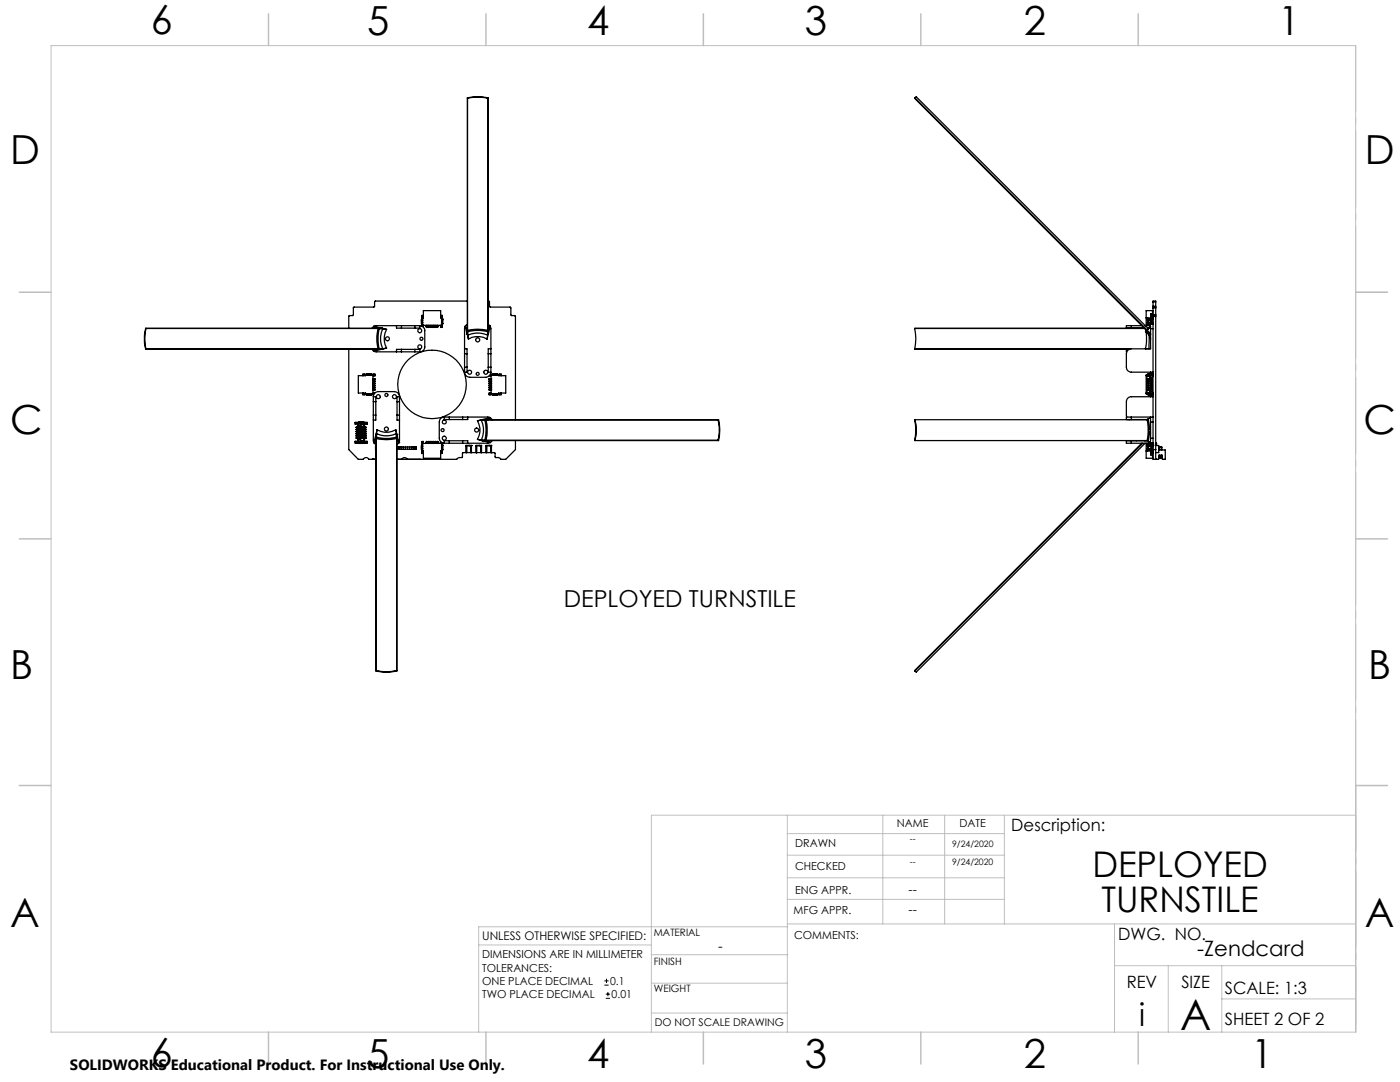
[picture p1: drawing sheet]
<svg xmlns="http://www.w3.org/2000/svg" width="279mm" height="216mm" viewBox="0 0 279 216" stroke-linecap="round" stroke-linejoin="round" font-family="sans-serif">
<path d="M120.6 196.6h.9M120.6 195.7h.9M120.9 199.2h.8M120.9 198.4h.8M121 195.3v.8M121.3 197.9v.9" fill="none" stroke="#000" stroke-width=".2"/>
<path d="M270.6 9.1v49.2M270.6 58.3v49.2M270.6 107.5v49.2M270.6 156.7v49.2" fill="none" stroke="#c0c0c0" stroke-width=".2" stroke-dasharray="15.2 1.3 1.3 1.3" stroke-dashoffset="2.1"/>
<g fill="none" stroke="#c0c0c0" stroke-width=".2">
<path d="M10.2 9.1h260.3v196.9h-260.3zM270.5 58.3h6.4M270.5 156.7h6.4M157.1 162.7v43.3M157.1 175.2h43.3M157.1 170.6h43.3M157.1 166.3h43.3M157.1 179.5h43.3M176.2 162.7v21.7M188.5 162.7v21.7M200.4 162.7v21.7M270.6 162.7h-140.6v43.3"/>
<path d="M95.5 188.6h34.5M130 196.2h27.1M130 190.5h27.3M157.1 184.4h113.4M157.2 184.9h-61.7v21.1M222.4 184.4v21.6M222.4 192.7h48.1M233.2 192.7v13.3M243.8 199.3h26.7M243.8 192.7v13.3M130 202.1h27.1"/>
</g>
<g fill="none" stroke="#c0c0c0" stroke-width=".3">
<path d="M53.6 2.8v6.3M97 2.8v6.3M140.4 2.8v6.3M183.8 2.8v6.3M227.2 2.8v6.3M3.8 58.3h6.4M270.5 58.3h6.4M3.8 107.5h6.4M270.5 107.5h6.4M3.8 156.7h6.4M270.5 156.7h6.4M53.6 206v6.3"/>
<path d="M97 206v6.3M140.4 206v6.3M183.8 206v6.3M227.2 206v6.3"/>
</g>
<g fill="none" stroke="#000" stroke-width=".25">
<path d="M93.3 19.5a8.7 8.7 0 0 1 4.1 0M93.3 19.5v.1M93.3 19.5v47.2M93.3 19.6v46.3M97.4 19.5v.1a9.8 9.8 0 0 0-4.1 0M97.4 19.5v47.2M182.6 19.5l.2-.2 46.4 46.3M182.6 19.5l47 47.2-.8-.8-.2 .2a1.95 1.95 0 0 1 1 1.6M182.6 19.5l46.3 46.3M29.1 65.5a8.9 8.9 0 0 0 0 4.2M29.1 69.7h47.2M29.1 65.5h.1"/>
<path d="M29.1 65.5h47.2M29.1 65.5a10.2 10.2 0 0 0 0 4.2M29.1 65.5h46.4M69.6 69.7v20l1.9 2h1a.63 .63 0 0 1 .6-.4 .63 .63 0 0 1 .5 .4h1.4M72.4 75h.1M72.5 78.4v.4h.3v-.3l1.6 .1M73 74.8v.2h-1.5v3.4h1.5v.3h1.3M73 74.8h1.3M73 74.8h.1M73 78.6v.1M73.2 78.7v.1h.8M73.2 74.6h.1"/>
<path d="M73.2 74.6v.2M73.2 74.6h.8l.1 .2M73.2 78.8h.9M73.2 74.6h.8M73.2 78.7v.1M73.3 74.8h.1M73.3 78.6v.1M73.4 74.8h.1M73.4 78.7h.1M73.4 78.6v.1M73.5 78.8h.3M73.5 74.6v.1h.3v-.1"/>
<path d="M73.9 78.7h.1M73.9 74.8h.1M73.9 78.6v.1M74 78.8h.1M74 74.6v.2M74 78.7v.1M74.1 74.6h-.1M74.1 78.7v.1M74.3 69.7l.3 .4M74.3 74.8h.1M74.3 78.6v.1M74.4 75.7h.2"/>
<path d="M74.4 76.6h.2M74.4 77.8h.2M74.4 77h.2M74.4 76.1h.2M74.4 77.4h.2M74.4 76.4h.4v.2h-.3M74.4 75.6h.4v.1h-.3M74.4 74.8l-1.6 .1v-.3h-.3l-.1 .4M74.4 78.4h.4M74.4 75h.4M74.4 77.7h.2M74.4 76.9h.2"/>
<path d="M74.4 76h.2M74.4 77.3h.2M74.5 79.2v1M74.5 79.2h.5v1M74.5 79.2a1.02 1.02 0 0 1 1-1.1h3.2a1.02 1.02 0 0 1 1 1.1M74.5 77.7h.1M74.5 76.9h.1M74.5 77.3h.1M74.5 76h.1M74.5 75.6h.1M74.5 76.4h.1M74.5 76.1h.1"/>
<path d="M74.5 77h.1M74.5 75.7h.1M74.5 77.8h.1M74.5 76.6h.1M74.5 77.4h.1M74.5 76h.3v.2l-.3-.1M74.5 76.9l.3-.1v.2h-.3M74.5 77.7h.3v.2l-.3-.1M74.5 77.3h.3v.1h-.3M74.6 65.1l.5 .3M74.6 65.1h.1M74.6 70.1h.1"/>
<path d="M74.6 65.1l-.4 .4M74.6 70.1l4.5 .1M74.6 75.6l.1 .1zM74.6 76l.1 .2zM74.6 77.7l.1 .2zM74.6 77.3l.1 .1zM74.6 65.1l1.5 .4M74.6 76.4l.1 .2zM74.6 76.8l.1 .2zM74.8 75v-.4h-.4v4.1l.2 .1M74.8 75h.1M75.1 69.7v.1"/>
<path d="M75.1 69.8l-.5 .3M75.1 65.4l1 .1M75.1 65.4v.1M75.7 65.6l-.2-.1a8.9 8.9 0 0 0 0 4.2l.2-.1M75.7 65.6a9.3 9.3 0 0 0 0 4M75.7 65.6h.7M75.7 69.6h.7M76.1 69.7l-1 .1M76.1 69.7l-1.5 .4M76.1 65.5h.2M76.2 69.7h.1M76.2 65.5h.1"/>
<path d="M76.3 65.5l.9 .2M76.3 69.7h-.2M76.4 65.6a4.7 4.7 0 0 0 0 4M76.4 65.6l.8 .1M77.2 69.5l-.8 .1M77.2 65.7a3.9 3.9 0 0 0 0 3.8M77.2 69.5l-.9 .2M79.1 65h1M79.1 65v.5h1M79.1 70.2h1M79.1 65h-4.1l-.4 .1M79.7 79.2h-.5v1"/>
<path d="M79.7 79.2v1M80.1 69.7h-1v.5M80.1 65v.5M80.1 69.7v.5M80.1 69.7h2.7M80.1 70.2h2.7M80.1 65h2.7M80.1 65.5h2.7M82.8 69.7h1v.5M82.8 70.2h1M82.8 65h1M82.8 65v.5"/>
<path d="M82.8 69.7v.5M83.8 65v.5h-1M83.8 65a.96 .96 0 0 1 1 1v3.2a.96 .96 0 0 1-1 1M84.1 64h.1v.3l-.1-.1M84.1 63.7h.1M84.1 63.7h.2M84.1 64.6h.2M84.1 63.7v.9M84.2 64.6h-.1M84.2 65.1v-.2h4.1v.4M84.2 63.7v.9M84.2 64.6h.1"/>
<path d="M84.2 63.7h.1M84.3 63.5l.2-.1v-1.4h3.4v1.4l.3 .1M84.3 64.8h.1M84.3 64.3v.1M84.3 63.5v1.3M84.3 63.5h.1M84.3 63.9h.1M84.3 64.3h.1M84.3 64.4h.1M84.5 62.9h-.3v.4h.2l-.1 1.6M84.5 62.9h.1M84.5 64.9v.4"/>
<path d="M85.1 65.1h.1M85.1 65h.1M85.1 64.9v.4h.1v-.4M85.2 65.1h.1M85.2 65h.1M85.5 65.1h.1M85.5 65.1h.2M85.5 65h.1M85.5 64.9v.4h.2v-.4M85.7 65.1h.1M85.7 65h.1M85.9 65.1h.1"/>
<path d="M85.9 65.1h.2M85.9 65h.1M85.9 64.9v.4h.2v-.4M86.1 65.1h.1M86.1 65h.1M86.4 65.1h.1M86.4 65h.1M86.4 64.9v.4h.1v-.4M86.5 65.1h.1M86.5 65h.1M86.8 65.1h.1M86.8 65h.1"/>
<path d="M86.8 64.9v.4h.1v-.4M86.9 65.1h.1M86.9 65h.1M87.2 65.1h.1M87.2 65h.1M87.2 64.9v.4h.1v-.4M87.3 65.1h.1M87.3 65h.1M87.9 65.3h.1M87.9 62.9h.1M87.9 64.9v.4M88 62.9h.3v.4l-.2 .1"/>
<path d="M88 65.3h.3M88.1 63.4h.1M88.1 63.4v1.5M88.1 63.5h.1M88.1 63.9h.1M88.1 64.3h.1M88.1 64.4h.1M88.1 64.8h.1M88.2 64.8h-.1M88.2 63.9h.1M88.2 64.3v.1M88.2 63.5v1.3"/>
<path d="M88.2 64.6h.1M88.2 63.7h.1M88.3 65.3h.1M88.3 64.6h.1M88.3 63.7h.1M88.3 63.7v.9M88.3 64v.2M92.7 73.3v1M92.7 69.6h.5v1M92.7 69.6v1M92.7 74.3a1.09 1.09 0 0 0 1 1h3.2a1.09 1.09 0 0 0 1.1-1M92.7 70.6h.5"/>
<path d="M92.7 73.3h.5M92.7 70.6v2.7M92.9 65.1l-.2 .4v4.1M92.9 65.1l.3 1.5M92.9 65.1h.1M92.9 65.1l.2 .5M93.1 65.6l.1 1M93.2 73.3v1h-.5M93.2 70.6v2.7M93.2 66.6l.1 .1M93.3 64.7l-.4 .4M93.3 60.1h-18.4l-.3 1.2h-4.1v1.6l-.9 .1v2.5"/>
<path d="M93.3 66.7l.2 1M93.3 65.6h-.2M93.4 66.1l-.1-.2a8.7 8.7 0 0 1 4.1 0l-.1 .2M93.4 66.1a9.2 9.2 0 0 1 3.9 0M93.4 66.9a4.9 4.9 0 0 1 3.9 0M93.4 66.9l.1 .8M93.4 66.1v.8M93.5 67.7a3.6 3.6 0 0 1 3.7 0M97.3 66.9l-.1 .8M97.3 66.1v.8M97.4 64.7l.4 .4M97.4 60.1l.3 .1 .1 1.1h4l.2 1.6 .7 .1 .2 .1v20.6"/>
<path d="M97.4 66.7l-.2 1M97.4 65.6h.2M97.4 73.3v1h.6M97.4 70.6h.6M97.4 73.3h.6M97.4 70.6v2.7M97.5 66.6l-.1 .1M97.6 65.6l-.1 1M97.6 75h.4M97.8 65.1l-.2 .5M97.8 65.1h.1M97.8 65.1l.2 .4v4.1"/>
<path d="M97.8 76.6h.1M97.8 76.4h.1M97.8 77.4h.1M97.8 77.3v.1M97.8 77h.1M97.8 76.9v.1M97.8 76.1h.1M97.8 76v.1M97.8 77.8h.1M97.8 77.7v.1M97.8 75.7h.1M97.8 75.6h.1"/>
<path d="M97.8 76.4v.2M97.8 75.6v.1M97.8 65.1l-.3 1.5M97.8 75.7h.2M97.8 76.6h.2M97.8 77.7h.2M97.8 77.8h.2M97.8 76.9h.2M97.8 77h.2M97.8 76h.2M97.8 76.1h.2M97.8 77.3h.2"/>
<path d="M97.8 77.4h.2M97.9 74.6h.1v4.2h-.4v-.4h.4M97.9 76.1h.1M97.9 77.4h.1M97.9 77h.1M97.9 76.6h.1M97.9 77.8h.1M97.9 75.7h.1M97.9 76.8h.1M97.9 77.7h.1M97.9 77.3h.1M97.9 75.6h.1"/>
<path d="M97.9 76h.1M97.9 76.4h.1M97.9 77.7h-.3v.2l.3-.1M97.9 76.8h-.3v.2h.3M97.9 77.3h-.3v.1h.3M97.9 76h-.3v.2l.3-.1M97.9 76.8v.1M98 73.3v1M98 69.6h-.6v1M98 69.6v1M98 70.6v2.7M98 76.4h-.4v.2h.3"/>
<path d="M98 75.6h-.4v.1h.3M98 74.8l1.6 .1v-.3h.4v.4M98.1 78.6v.1M98.1 74.8h.1M98.1 74.8h1.4M98.1 78.7h1.4M98.4 78.8h.1M98.4 74.6h.1M98.4 74.6v.2M98.4 74.6h.9M98.4 78.8h.9M98.4 78.7v.1"/>
<path d="M98.4 74.6h.8M98.5 74.8h.1M98.5 78.6v.1M98.6 74.8h.1M98.6 78.7h.1M98.6 78.6v.1M98.7 74.6l-.1 .1h.4l-.1-.1M98.7 78.8h.2M99 78.7h.1M99 74.8h.1M99 78.6v.1M99.1 74.8h.1"/>
<path d="M99.1 78.6v.1M99.2 74.6v.2M99.2 78.7v.1M99.3 78.8h.1M99.3 74.6h-.1M99.3 74.6v.2M99.3 78.7v.1M99.5 74.8v.2h1.4v3.4h-1.4v.3M99.5 74.8h.1M99.5 78.6v.1M100 78.4v.4h-.4v-.3l-1.6 .1M182.5 65.5a8.6 8.6 0 0 1 0 4.1"/>
<path d="M182.5 69.6h43M182.5 65.5h46M182.5 69.6l.1 .1M225.3 69.7h-.5l.1 .5M225.8 65h-1v.5h1M225.8 65h2.1M225.8 65.5h2.6M225.8 65v.5M228.4 65.5h-45.9M228.5 65h1.1M228.6 69.6h.7M228.6 69.6h.1"/>
<path d="M228.6 65.7l.1 .4M228.7 66.3l.1 1.8-.2 1.5M228.7 63.4h1.4h-.1M228.7 78.4h1.4M228.7 75h1.4M228.9 75.1l1.1 .2v2.8h-.5v.2h-.6zM229 78.7h.1M229 74.8h.1M229 78.6v.1M229 64.4v.4h.6M229 64.3v.1M229 63.9h.1"/>
<path d="M229 63.4v.5M229 65.5h.3M229 74.8h1M229 78.7h1M229 63.9v.4M229.1 65.5h.1M229.1 74.6l.1 .1M229.1 64h.1M229.1 64l.1 .6M229.1 65.6l-.2 .3 .7 .7M229.2 74.6h.6M229.2 78.8h.1"/>
<path d="M229.2 74.6v.2M229.2 63.7h.1M229.2 64.6h.1M229.2 63.7v.9M229.2 78.7l-.1 .1M229.2 78.8h.6M229.2 75.6h.1M229.2 76.4h.1M229.2 76.6h.1M229.2 75.7h.1M229.2 76.2h.1M229.2 77.9h.1"/>
<path d="M229.2 77h.1M229.2 77.4h.1M229.2 76h.1M229.2 77.3h.1M229.2 77.7h.1M229.2 76.8h.1M229.2 75.6v.1M229.2 76v.2M229.2 76.4v.2M229.2 76.8v.2M229.2 77.3v.1M229.2 77.7v.2"/>
<path d="M229.2 78.7v.1M229.2 76.8v.1M229.2 74.6h.1M229.2 77.8l.1 .1M229.2 76.1l.1 .1M229.2 63.7v.3M229.2 76v.1M229.2 76.9v.1M229.2 77.7v.1M229.2 77.8v.1M229.2 76.1v.1M229.2 65.5l-.1 .1"/>
<path d="M229.2 65.5h.1M229.3 77.7h-.1M229.3 76.8l-.1 .1M229.3 76h-.1M229.3 77.3h-.1M229.3 76.4h-.1M229.3 75.6v.1M229.3 76v.2M229.3 76.4v.2M229.3 76.8v.2M229.3 77.3v.1M229.3 77.7v.2"/>
<path d="M229.3 75.6h-.1M229.3 78.8h.1M229.3 63.9h.4M229.3 63.7v.2M229.3 64.3v.3M229.3 74.6v.2M229.3 78.7v.1M229.3 74.6h.1M229.3 64.3l.1 .1M229.3 64.3h.4M229.3 64.6h.1M229.3 63.7l.1 .2"/>
<path d="M229.3 66.9v2.7M229.3 63.7h.1M229.4 74.6h.1M229.4 78.8h.1M229.4 64.4h.2M229.4 64.4l-.1 .2M229.4 63.9h.1M229.4 74.6v.2M229.4 78.7v.1M229.4 63.9h-.1M229.4 78.8h.4M229.4 74.6h.2"/>
<path d="M229.6 65.1v.5M229.6 65.1l-.5 .5M229.6 74.6h.1M229.6 64.4h.1M229.6 75.6h.1M229.6 76.4h.1M229.6 77.7h.1M229.6 76.8l.1 .1M229.6 76h.1M229.6 77.3h.1M229.6 76.6h.1M229.6 75.7h.1"/>
<path d="M229.6 76.2h.1M229.6 77.9h.1M229.6 77h.1M229.6 77.4h.1M229.6 76.8h.1M229.6 74.6v.2M229.6 75.6v.1M229.6 76v.2M229.6 76.4v.2M229.6 76.8v.2M229.6 77.3v.1M229.6 77.7v.2"/>
<path d="M229.6 78.7v.1M229.6 78.8v.4M229.6 69.5l-.3 .1M229.6 65.6v4h-3.8a.96 .96 0 0 0-1 1v2.7a.96 .96 0 0 0 1 1h4.3M229.6 74.3v.3M229.6 78.8h.1M229.6 64.4l.1 .2M229.6 65.6h.5M229.6 63.9h.1M229.7 74.6h.1M229.7 74.6h-.1M229.7 63.7l-.1 .2"/>
<path d="M229.7 63.7h.1M229.7 64.6h.1M229.7 75.7h-.1M229.7 76.6h-.1M229.7 77.8l-.1 .1M229.7 77h-.1M229.7 76.1l-.1 .1M229.7 77.4h-.1M229.7 76v.1M229.7 76.9v.1M229.7 77.3v.1M229.7 77.7v.1"/>
<path d="M229.7 77h.1M229.7 77.8v.1M229.7 75.7h.1M229.7 76.6h.1M229.7 76.1v.1M229.7 77.4h.1M229.7 78.8h.1M229.7 62.7v.7M229.7 63.7v.2M229.7 64.3v.3M229.7 74.6v.2M229.7 75.6v.1"/>
<path d="M229.7 76v.2M229.7 76.4v.2M229.7 76.8v.2M229.7 77.7v.2M229.7 78.7v.1M229.7 77.7h.1M229.7 76.8v.1M229.7 76h.1M229.7 77.3h.1M229.7 64.3l-.1 .1M229.8 78.8h.1M229.8 64l.1 .3-.1-.1v.4"/>
<path d="M229.8 74.6v.2M229.8 63.7v.3M229.8 78.7v.1M229.8 63.7v.9M229.8 63.7h.1M229.8 78.7h.1M229.8 74.7h.1M229.8 64h.1M229.9 64h-.1M230 64.6h.1h-.5v.5M230 78.6h.1M230 74.8h.1"/>
<path d="M230 74.8v.1M230 64.6h.1M230 74.8h-1.3v3.8h1.3M230 64.4h.1M230 62v2.6M230 74.8l.1 .3M230 62.7h-.3v.7M230 75h.1M230 78.4v.1M230 78.7l.1 .1M230 63.3h.1M230 63.6h.1"/>
<path d="M230 63.3v.1M230 63h.6M230 78.7h.1M230 74.7h.1M230 63.4h.1M230 74.7v.3M230 78.5v.2M230 78.5h.1M230.1 79.2h-4.3a.96 .96 0 0 0-1 1l.1 3M230.1 62.8v.3M230.1 61.3v.2M230.1 61.1v.2"/>
<path d="M230.1 60.3v-.2h.5v.2M230.1 74.6l-.1 .1M230.1 63.1v28.6h1.1l.1-.9h.6v.7l.2 .2h.5v-1.9h-1.4M230.1 61.3h.5M230.1 62h-1.4v2.9h.9M230.1 62.9l-.1 .4M230.1 60.3v.8M230.1 61.5v1.3M230.1 63.1h.5M230.1 62.8h.5M230.1 61.5h.5M230.1 61.1h.5"/>
<path d="M230.1 60.3h.5M230.1 78.3l-.1 .3M230.6 63v.1M230.6 62.8v.2M230.6 61.3v.2M230.6 61.1v.2M230.6 60.3v.8M230.6 61.5v1.3M230.6 63.1v28.6M70.9 84.3h.4v.2h1.5l.1-.2h.3l.1 .3h-2.4zM70.9 84.6h.1M71.4 85.6l-.3 .1v.1h.3"/>
<path d="M71.4 86.5h-.3v.1h.3M71.4 85.2h-.3v.2h.3M71.4 86l-.3 .1v.1h.3M71.4 86.9h-.3v.2h.3M71.4 87.3h-.3v.2h.3M71.4 88.1h-.5v.3h.4v-.2h1.5l.1 .2h.4l-.1-.3h-.5M71.4 84.4h1.3v3.9h-1.3zM71.4 88.1h1.3M71.5 88.4h.1M71.5 84.2h.1M71.5 88.4l.1 .1M71.5 84.9l1.1-.2v3.2l-1.1-.1z"/>
<path d="M71.5 84.2v.2M71.5 88.3v.1M71.5 87.7h.4v.1M71.5 84.2h1.1M71.6 84.2h.1M71.6 88.4l.9 .1M71.6 88.3v.2M71.6 88.4l.1 .1M71.6 88.4v.1M71.6 84.2v.2M71.8 84.2l-.2 .1M71.8 84.2l.1 .2"/>
<path d="M71.8 84.2h.1M71.8 88.4h.1M71.8 88.5h.1M71.8 86.9h.1M71.8 85.4h.1M71.8 84.2v.2M71.8 85.2v.2M71.8 85.6v.2M71.8 86v.2M71.8 86.5v.1M71.8 86.9v.2M71.8 87.3v.2"/>
<path d="M71.8 88.3v.2M71.8 87.3h.1M71.8 86.5h.1M71.8 87.5h.1M71.8 86.2h.1M71.8 86h.1M71.8 86v.1M71.8 85.8h.1M71.8 85.6h.1M71.8 85.2h.1M71.8 85.6v.1M71.8 87.1h.1"/>
<path d="M71.8 86.6h.1M71.8 85.2v.1M71.8 85.7v.1M71.8 86.1v.1M71.8 86.9v.1M71.8 87h.1M71.8 85.3h.1M71.8 85.7h.1M71.8 85.3v.1M71.8 87v.1M71.9 87.5h.1M71.9 84.9v.1h-.4"/>
<path d="M71.9 88.3v.1M71.9 86.2h.1M71.9 86.6h.1M71.9 85.8h.1M71.9 85.3v.1M71.9 87v.1M71.9 88.4l-.1 .1M71.9 85.2v.2M71.9 85.6v.2M71.9 86v.2M71.9 86.5v.1M71.9 86.9v.2"/>
<path d="M71.9 87.3v.2M71.9 87.3h.1M71.9 85.6v.1M71.9 86.9h.1M71.9 86v.1M71.9 86.5h.1M71.9 85.2h.1M72.2 85.2v.1M72.2 86v.2M72.2 86.9v.1M72.2 86.9h.1M72.2 85.4h.1"/>
<path d="M72.2 87.3h.1M72.2 87.5h.1M72.2 86.2h.1M72.2 86h.1M72.2 86.5h.1M72.2 85.2v.2M72.2 85.6v.2M72.2 86.5v.1M72.2 86.9v.2M72.2 87.3v.2M72.2 85.8h.1M72.2 85.6h.1"/>
<path d="M72.2 85.6v.1M72.2 87.1h.1M72.2 86.6h.1M72.2 85.2h.1M72.2 88.4h.1M72.2 87l.1 .1M72.2 85.7v.1M72.2 88.3v.1M72.2 85.3l.1 .1M72.2 85.3v.1M72.2 87v.1M72.2 88.4l.1 .1"/>
<path d="M72.3 88.5h.1M72.3 84.2h.1M72.3 84.2l-.1 .2M72.3 86.9h.1M72.3 84.2v.2M72.3 85.2v.2M72.3 85.6v.2M72.3 86v.2M72.3 86.5v.1M72.3 86.9v.2M72.3 87.3v.2M72.3 88.3v.2"/>
<path d="M72.3 85.2h.1M72.3 86.5h-.1M72.3 87.3h-.1M72.3 85.6l-.1 .1M72.3 86v.1M72.4 84.2h.1M72.4 88.5v-.1l.1 .1M72.5 88.4h.1M72.5 84.2h.1M72.5 88.5h.1M72.5 84.2v.2M72.5 88.3v.2"/>
<path d="M72.6 84.2v.2M72.6 88.3v.1M72.6 88.4v.1M72.7 87.3h.3v.2h-.3M72.7 85.2h.3v.2h-.3M72.7 85.6l.3 .1v.1h-.3M72.7 86.5h.3v.1h-.3M72.7 86l.3 .1v.1h-.3M72.7 86.9h.3v.2h-.3M74.3 91.7h.1M74.5 91.7h.1M74.5 82.8v1"/>
<path d="M74.5 83.8l.1 4.5M74.5 80.2h.5M74.5 82.8h.5M74.5 80.2v2.6M74.6 88.3h.1M74.6 88.3l.4 .4M74.9 87.8l-.3 .5M74.9 87.8h.1M75 82.8v1h-.5M75 80.2v2.6M75 86.9l-.1 .9M75 86.9l-.4 1.4"/>
<path d="M75 86.7h.1M75 86.7v47.2M75 86.7v.2M75 89.6h-.1l.1 .1M75 89.1h-.1l.1 .2M75.1 87.5v46.3M75.1 87.2a8 8 0 0 0 4 0M75.1 86.5a4.6 4.6 0 0 0 4 0M75.1 87.2l-.1 .3a8.9 8.9 0 0 0 4.2 0l-.1-.3M75.1 86.5v.7M75.2 85.8l-.1 .7M75.2 85.8a3.7 3.7 0 0 0 3.8 0"/>
<path d="M75.2 85.8l-.2 .9M79 85.8l.1 .7M79 85.8l.2 .9M79.1 86.5v.7M79.2 86.7h.1M79.2 86.7v47.2M79.2 86.7v.2M79.2 89.6v.1M79.2 89.1v.2M79.2 82.8v1h.5M79.2 80.2h.5M79.2 82.8h.5"/>
<path d="M79.2 80.2v2.6M79.2 86.9l.1 .9M79.2 86.9l.4 1.4M79.3 87.8l.3 .5M79.3 87.8h-.1M79.6 88.3h.1M79.6 88.3l-.4 .4M79.6 89.6l.1 .1zM79.6 89.1l.1 .2zM79.7 82.8v1M79.7 83.8v4.1l-.1 .4M79.7 80.2v2.6"/>
<path d="M80 89.1l.1 .2zM80 89.6l.1 .1zM80.2 91.7a.66 .66 0 0 1 1.1 0M80.4 89.6l.1 .1zM80.4 89.1l.1 .2zM80.9 89.6l.1 .1zM80.9 89.1l.1 .2zM81.3 89.6l.1 .1zM81.3 89.1l.1 .2zM81.7 89.6l.1 .1zM81.7 89.1l.1 .2zM82.1 89.6l.1 .1z"/>
<path d="M82.1 89.1l.1 .2zM82.5 89.6l.2 .1zM82.5 89.1l.2 .2zM83 89.6l.1 .1zM83 89.1l.1 .2zM83.8 91.7h.1M84.1 89.2l.1-.1v.4l-.1-.1M84.1 89.7h.2M84.1 88.8l.1 .1M84.1 88.8h.2M84.1 88.8v.9M84.2 89.7h-.1"/>
<path d="M84.2 88.9v.8M84.2 89.7h.1M84.2 88.9h.1M84.3 90h.2v1.4h3.4v-1.4h.3M84.3 89v.1M84.3 88.6v1.4M84.3 89h.1M84.3 88.6h.1M84.3 90h.1M84.3 89.5h.1M84.3 88.5l.1 1.6h-.2v.4h.3M84.5 88.1h-.3v.4h4.1"/>
<path d="M84.5 88.1h.1M84.5 88.1v.4M85.1 88.3v.1M85.1 88.3h.1M85.1 88.4h.1M85.2 88.3h.1M85.2 88.3v.1l.1-.3h-.2v.3M85.5 88.3v.1M85.5 88.3h.1M85.5 88.4v-.3h.2v.3M85.5 88.3h.2M85.5 88.4h.1"/>
<path d="M85.7 88.3h.1M85.7 88.4h.1M85.9 88.3v.1M85.9 88.3h.1M85.9 88.3h.2M85.9 88.4h.1M86.1 88.3h.1M86.1 88.3v.1v-.3h-.2v.3M86.4 88.3v.1M86.4 88.3h.1M86.4 88.4v-.3h.1v.3M86.4 88.4h.1"/>
<path d="M86.5 88.3h.1M86.5 88.4h.1M86.8 88.3v.1M86.8 88.3h.1M86.8 88.4h.1M86.9 88.3h.1M86.9 88.3v.1l.1-.3h-.2v.3M87.2 88.3v.1M87.2 88.3h.1M87.2 88.4v-.3h.2l-.1 .3M87.2 88.4h.1M87.3 88.3h.1"/>
<path d="M87.3 88.4h.1M87.9 90.5h.1M87.9 88.1v.4M88.1 90l.2 .1v.4h-.3M88.1 90h.1M88.1 88.6h.1M88.1 89.5h.1M88.1 88.5v1.5M88.1 89h.1M88.2 89v.1M88.2 88.6v1.4M88.2 89.7h.1"/>
<path d="M88.2 88.9h.1M88.2 88.8h.1M88.3 88.5h.1M88.3 88.4v.1M88.3 89.7h.1M88.3 88.8h.1M88.3 88.8v.9M88.3 89.2v.2M88.7 83.2v.5h1M88.7 83.2h1M88.7 88.4h1M88.7 83.2a.96 .96 0 0 0-1 1v3.3a.96 .96 0 0 0 1 .9"/>
<path d="M89.7 87.9h-1v.5M89.7 83.2v.5M89.7 87.9v.5M89.7 83.7h2.6M89.7 83.2h2.6M89.7 88.4h2.6M89.7 87.9h2.6M92.3 88.4h1M92.3 87.9h1v.5M92.3 83.2h1M92.3 83.2v.5M92.3 87.9v.5"/>
<path d="M93 88.9l.1 .1zM93.1 90.3h-.7l-.1 .9-.8 .1-.3 .4h-12M93.1 90.3h.1M93.1 88.9v1.4M93.2 90.3h.7M93.2 90.3v-1.4h.7v1.4M93.2 88.9l-.2 .2M93.3 83.2v.5h-1M93.3 83.2l4.5 .1M93.5 88.9h.1M93.6 88.9h.1M93.9 88.9l.2 .1v1.3"/>
<path d="M93.9 90.3h.2M94.1 88.9v.1zM94.1 88.9h.1M94.1 90.3h.9M94.1 88.9v1.4M95 88.9v.1zM95 90.3h.1M95.1 88.9l-.1 1.4M95.1 90.3h.9M95.1 88.9v1.4M95.3 87.7l.8 .1M95.3 84a3.6 3.6 0 0 1 0 3.7"/>
<path d="M95.3 87.7l.9 .2M95.5 88.9h.1M95.6 88.9h.1M95.9 88.9l.2 .1v1.3M96 88.9h-.9l-.1 .2M96 90.3h.1M96 88.9v1.4M96 88.9h.1M96.1 83.9a4.6 4.6 0 0 1 0 3.9M96.1 83.9l-.8 .1M96.1 88.9v.1zM96.1 87.8h.7"/>
<path d="M96.1 83.9h.7M96.1 90.3h.9M96.1 88.9v1.4M96.2 83.7h47.2M96.2 87.9h47.2M96.2 83.7l-.9 .3M96.2 87.9h.1M96.2 83.7h.1M96.3 87.9l1 .2M96.3 87.9l1.5 .4M96.3 83.7h-.1M96.8 83.9a8 8 0 0 1 0 3.9"/>
<path d="M96.8 83.9l.2-.2a8.9 8.9 0 0 1 0 4.2l-.2-.1M97 87.8h46.3M97 90.3h.2M97.1 88.9l-.1 1.4M97.2 90.3v-1.4h.8v1.4M97.2 90.3h.8M97.2 88.9l-.2 .1v1.3M97.3 88.1l.6 .2M97.3 83.6l-1 .1M97.3 83.6v.1M97.3 87.9v.2M97.5 88.9h.1"/>
<path d="M97.6 88.9h.1M97.8 83.3l.1 .1M97.8 88.3l-.3 .1h-4.2M97.8 88.3h.1M97.8 83.3l-1.5 .4M97.9 83.4l-.6 .2M97.9 83.4l.3 .3M97.9 88.9l.2 .2M98 90.3h.1M98 88.9l.1 1.4M98.1 90.3h.1M98.2 87.9l-.3 .4"/>
<path d="M102.9 87.9v1.8l-2 2h-.9l-.5-.4h-.6l-.1-1h-.7M143.3 87.8l.1 .1M143.4 83.7l-.1 .1a8.5 8.5 0 0 1 0 4M143.4 83.7a8.9 8.9 0 0 1 0 4.2M182.6 83.7a8.9 8.9 0 0 1 0 4.2M182.6 83.7l-.1 .1a10.2 10.2 0 0 1 .1 4.1M182.6 83.7h46.3M182.6 87.9h46.3M225.3 83.7h.1M225.8 87.9h-1v.5h1M225.8 83.2h-1v.5h1M225.8 83.7h3.1"/>
<path d="M225.8 83.2h4.3M225.8 88.4h4.3M225.8 87.9h3.1M225.8 83.2v.5M225.8 87.9v.5M226.8 87.9h.1M227.9 88.4l-45.3 45.5M228.1 88.4l-45.5 45.5M228.4 87.9h.1M228.5 88.4l-45.7 45.7-.2-.2M228.6 87.9h.1M228.7 90h1.4h-.1"/>
<path d="M228.7 88.5v2.9h1.4M228.9 83.7a9.2 9.2 0 0 1 0 4.2M228.9 87.9l.2 .2M229 89.6v.4M229 89.1v.4M229 89v.1M229 89.5v.1M229.1 88.1l.5 .2M229.1 83.6l.3 1.9M229.1 89.5l.1 .2M229.1 89.1h.1M229.1 83.6l-.2 .1"/>
<path d="M229.1 89.1l.1 .1M229.1 89.1v.4M229.2 88.8h.1M229.2 89.7h.1M229.2 89.2h.1M229.2 88.8v.1M229.2 88.8v.3M229.2 89.2v.2M229.2 89.1v.1M229.2 88.9h.1M229.2 89.4l-.1 .1M229.2 88.4v.1"/>
<path d="M229.2 88.9v.3M229.2 89.4v.3M229.3 88.5h.1M229.3 89.1h.4M229.3 89.5h.4M229.3 89.5l.1 .1M229.3 89.7h.1M229.3 88.9v.2M229.3 89.5v.2M229.3 88.8l.1 .2M229.3 88.8v.1M229.4 86.1l-.3 2"/>
<path d="M229.4 85.5l.2 .2-.1 .4h-.1M229.4 85.5l-.2 .2 .2 .4M229.4 89h.1M229.4 89.6l-.1 .1M229.4 89l-.1 .1M229.6 83.4l-.5 .2M229.6 83.4v.8M229.6 88.3l.1 .1M229.6 88.4v.1M229.6 89.5l-.2 .1M229.6 89.5h.1M229.6 87.5v.8"/>
<path d="M229.6 84.2v3.3M229.6 83.2v.2M229.6 89.6l.1 .1M229.6 87.5h.5M229.6 84.2h.5M229.7 88.8h.1M229.7 88.8v.3M229.7 89.7h.1M229.7 88.8v.1M229.7 90v.8h.3M229.7 88.9h.1M229.7 89.5l-.1 .1"/>
<path d="M229.7 88.9v.2M229.7 89.5v.2M229.7 90v.8M229.8 89.2v.2M229.8 89.4v.1M229.8 89.7h.1M229.8 88.9v.3M229.8 89.4v.3M229.8 89.4h.1M229.8 88.8v.9M229.8 88.8v.1M229.8 89.4l.1 .1"/>
<path d="M229.8 89.5h.1M229.8 89.1h.1M229.9 89.1l-.1 .1M229.9 88.4l-.1 .1M230 88.6h.1h-1.1v.4M230 89.7h.1zM230 88.5v.1M230 89h.1M230 88.5v2.9M230 90.1h.1M230 88.5h.1M230 90.5h.1"/>
<path d="M230 90v.1M230 90h.1M230 90.1v.4M230.1 88.8h.1M230.1 88.8h-.1M230.1 88.8l-.1 .1M230.1 89.7h.5M230.6 91.7h.1M230.6 88.4h.2v.5h.4v1.4h-.6M231.2 89.1l.7 .1v.6M231.2 89.3h.6v.5M231.2 89.6l.3 .2"/>
<path d="M231.2 89.7l.2 .1M231.3 91.5h.1M231.4 90.8v.7M231.5 90.8v.7h-.1M231.7 90.8l.1 .7M231.8 91.5h.1M231.8 90.8v.7M75 133.9a8.9 8.9 0 0 0 4.2 0M75.1 133.8a12.1 12.1 0 0 0 4.1 .1M75.1 133.8l-.1 .1"/>
<circle cx="75.5" cy="79.2" r=".4"/>
<circle cx="77.1" cy="78.8" r=".29"/>
<circle cx="77.3" cy="67.6" r=".39"/>
<circle cx="78.7" cy="79.1" r=".4"/>
<circle cx="83.8" cy="66" r=".4"/>
<circle cx="83.8" cy="69.2" r=".39"/>
<circle cx="84.1" cy="67.6" r=".31"/>
<circle cx="86.2" cy="76.7" r="6.8"/>
<circle cx="93.7" cy="74.3" r=".41"/>
<circle cx="95.3" cy="74.6" r=".29"/>
<circle cx="95.3" cy="67.8" r=".4"/>
<circle cx="97" cy="74.3" r=".4"/>
<circle cx="77.1" cy="85.6" r=".4"/>
<circle cx="88.3" cy="85.8" r=".31"/>
<circle cx="88.7" cy="84.2" r=".39"/>
<circle cx="88.7" cy="87.4" r=".4"/>
<circle cx="95.1" cy="85.8" r=".4"/>
<circle cx="97" cy="88.9" r=".06"/>
<circle cx="98.1" cy="88.9" r=".07"/>
</g>
<text font-size="8.5" x="235.5" y="205.4">A</text>
<g font-size="8">
<text x="30.1" y="6.8">6</text>
<text x="73.3" y="6.9">5</text>
<text x="117.2" y="6.9">4</text>
<text x="160.6" y="6.9">3</text>
<text x="204.3" y="6.9">2</text>
<text x="255.1" y="6.9">1</text>
<text x="2.1" y="32.7">D</text>
<text x="272.4" y="32.7">D</text>
<text x="2.1" y="86.5">C</text>
<text x="272.1" y="86.5">C</text>
<text x="2.1" y="135.6">B</text>
<text x="273.1" y="135.6">B</text>
<text x="2.1" y="185.1">A</text>
<text x="272.4" y="185.1">A</text>
<text x="30.1" y="213">6</text>
<text x="73.3" y="213">5</text>
<text x="117.2" y="213">4</text>
<text x="160.6" y="213">3</text>
<text x="204.3" y="213">2</text>
<text x="249.7" y="213">1</text>
</g>
<g font-size="7.1">
<text x="218" y="174.9">DEPLOYED</text>
<text x="219.8" y="182">TURNSTILE</text>
</g>
<text font-size="6.3" x="227.3" y="204.6">i</text>
<text font-size="4.7" x="112.5" y="121.1">DEPLOYED TURNSTILE</text>
<text font-size="4.2" x="238.9" y="190.8">-Zendcard</text>
<g font-size="3.4">
<text x="201.8" y="165.9">Description:</text>
<text x="223.2" y="187.6">DWG. NO.</text>
<text x="224.9" y="197.2">REV</text>
<text x="235.8" y="197.2">SIZE</text>
<text x="244.4" y="198.4">SCALE: 1:3</text>
<text x="244.4" y="204.6">SHEET 2 OF 2</text>
</g>
<text font-size="3" x="14" y="213.5">SOLIDWORKS Educational Product. For Instructional Use Only.</text>
<text font-size="2.8" x="143.3" y="189.7">-</text>
<g font-size="2.5">
<text x="181.3" y="178.3">--</text>
<text x="181.3" y="182.3">--</text>
</g>
<text font-size="2.4" x="96.2" y="187.5">UNLESS OTHERWISE SPECIFIED:</text>
<g font-size="2.2">
<text x="179" y="165.1">NAME</text>
<text x="191.5" y="165.1">DATE</text>
<text x="158.7" y="169">DRAWN</text>
<text x="158.7" y="173.5">CHECKED</text>
<text x="158.7" y="178.3">ENG APPR.</text>
<text x="158.4" y="182.4">MFG APPR.</text>
<text x="96.2" y="191.2">DIMENSIONS ARE IN MILLIMETER</text>
<text x="158.5" y="187.4">COMMENTS:</text>
<text x="96.2" y="193.9">TOLERANCES:</text>
<text x="96.2" y="196.5">ONE PLACE DECIMAL</text>
<text x="121.8" y="196.5">0.1</text>
<text x="96.2" y="199.2">TWO PLACE DECIMAL</text>
<text x="122.1" y="199.2">0.01</text>
</g>
<text font-size="2.1" x="130.7" y="204.6">DO NOT SCALE DRAWING</text>
<g font-size="2">
<text x="130.5" y="186.8">MATERIAL</text>
<text x="130.5" y="192.5">FINISH</text>
<text x="130.5" y="198">WEIGHT</text>
</g>
<g font-size="1.8">
<text x="181.6" y="168">--</text>
<text x="181.6" y="172.6">--</text>
<text x="190" y="172.6">9/24/2020</text>
<text x="190" y="169">9/24/2020</text>
</g>
</svg>
